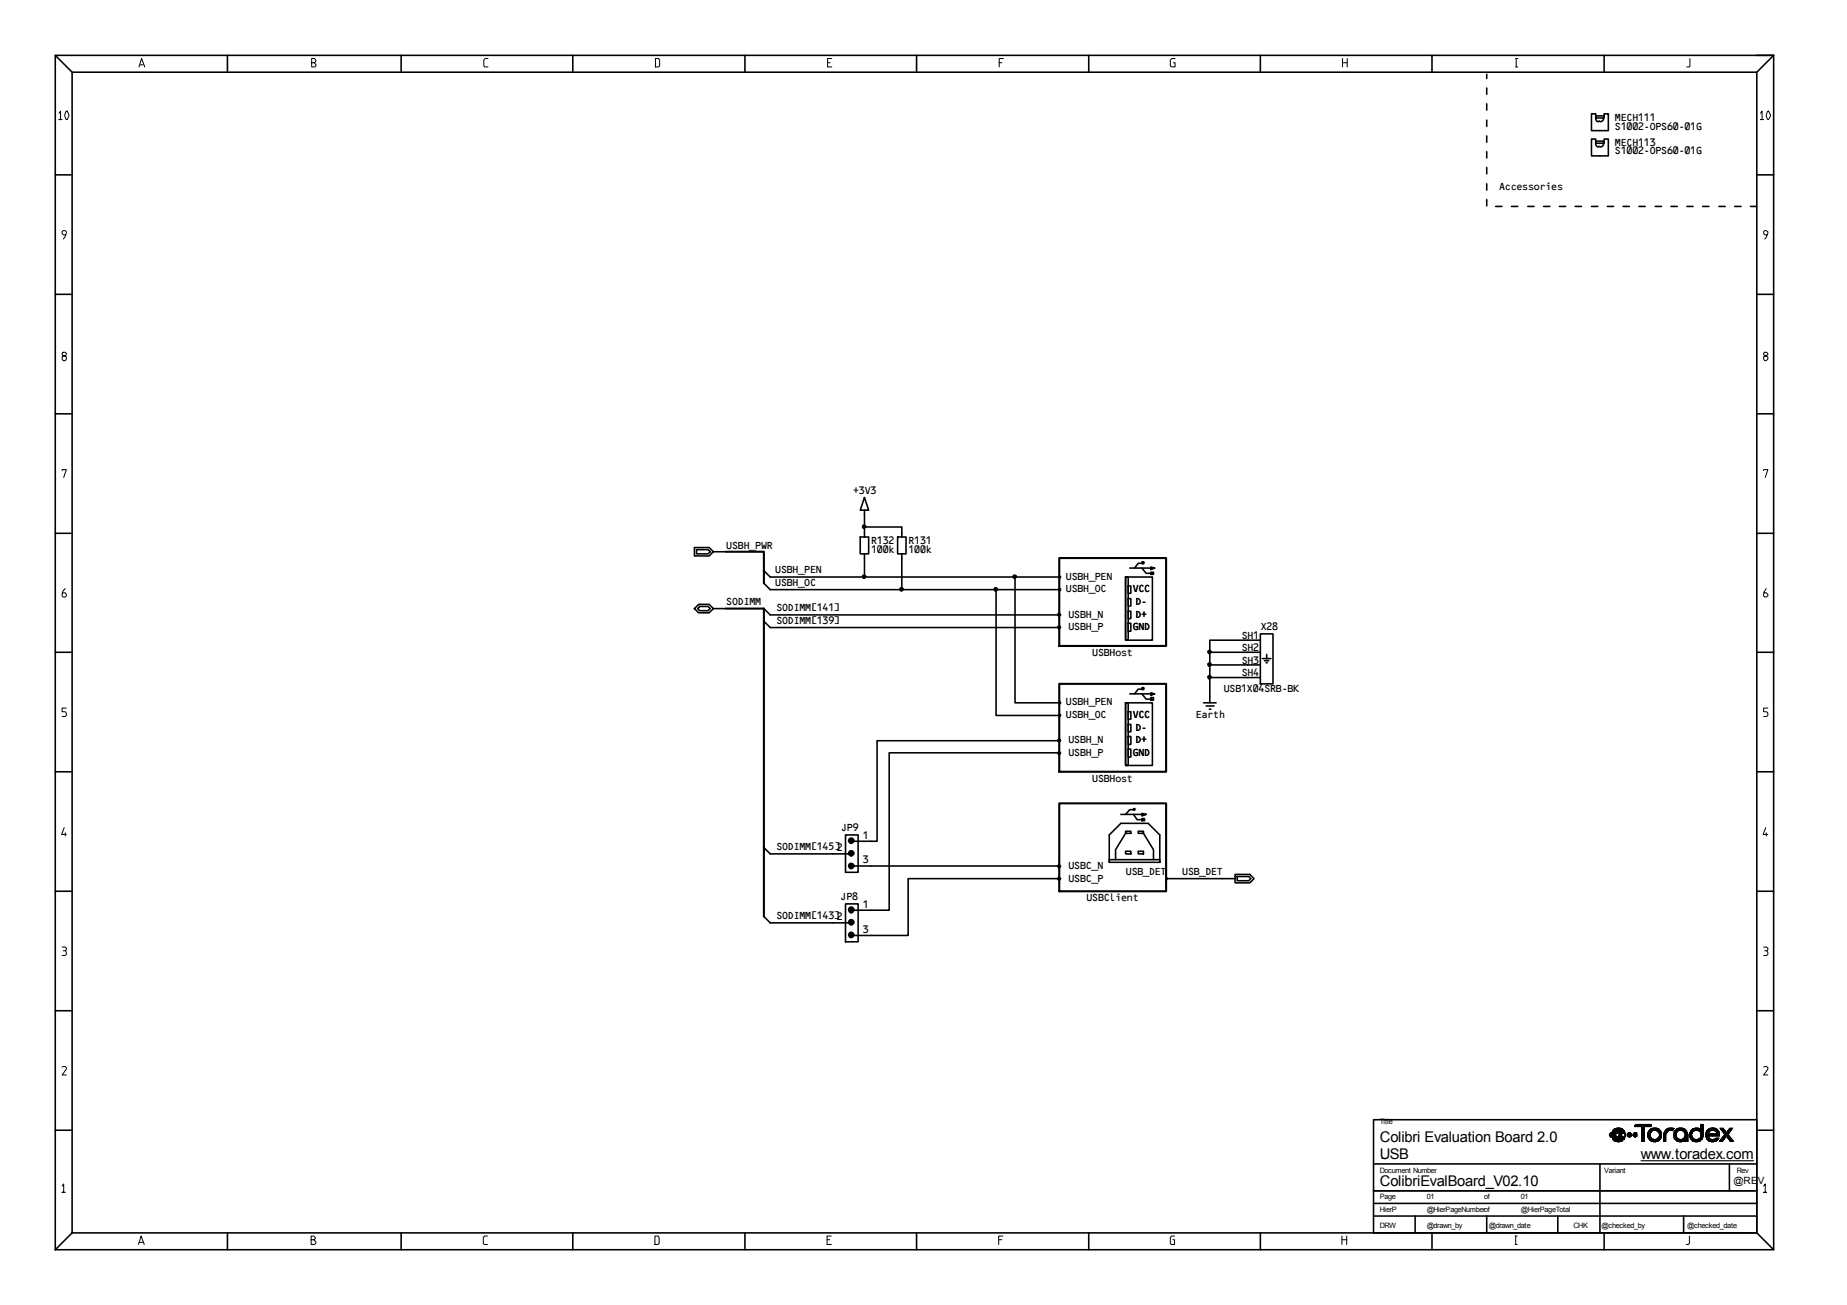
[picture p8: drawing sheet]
<svg xmlns="http://www.w3.org/2000/svg" width="297mm" height="210mm" viewBox="0 0 297 210" stroke-linecap="round" stroke-linejoin="round" font-family="sans-serif">
<g fill="none" stroke="#000" stroke-width=".25">
<path d="M8.9 8.9h276.3v192.1h-276.3zM8.9 8.9l2.7 2.7M11.6 11.6h270.9v186.7h-270.9zM36.6 8.9v2.7M64.5 8.9v2.7M92.1 8.9v2.7M119.8 8.9v2.7M147.4 8.9v2.7M175.1 8.9v2.7M202.7 8.9v2.7M230.3 8.9v2.7M239.1 12v.6"/>
<path d="M239.1 14.2v1M239.1 16.7v1M239.1 19.3v1M256.6 18.6v-.3h-.7v2.7h2.8v-2.7h-.7v.3M256.6 19a.44 .44 0 0 0 .5 .5M256.6 18.6h1.4v.4h-1.4zM257.8 19h.1a.46 .46 0 0 1-.5 .6l-.2-.1M258 8.9v2.7M282.5 8.9h2.7l-2.7 2.7M8.9 28.1h2.7M239.1 21.9v1M239.1 24.4v1"/>
<path d="M239.1 26.9v1.1M239.1 29.6v1M239.1 32.1v1M240.5 33.2h1.1M243.1 33.2h1M245.7 33.2h1M248.2 33.2h1.1M250.8 33.2h1M253.3 33.2h1M255.9 33.2h1.1M256.6 22.7v-.3h-.7v2.7h2.8v-2.7h-.7v.3M256.6 23a.45 .45 0 0 0 .5 .6"/>
<path d="M256.6 22.7h1.4v.3h-1.4zM257.8 23h.1a.47 .47 0 0 1-.5 .6h-.2M258.5 33.2h1M261 33.2h1M263.6 33.2h1M266.2 33.2h1M268.7 33.2h1M271.3 33.2h1M273.8 33.2h1M276.4 33.2h1.1M279 33.2h1M281.5 33.2h1"/>
<path d="M282.5 28.1h2.7M8.9 47.3h2.7M282.5 47.3h2.7M8.9 66.6h2.7M282.5 66.6h2.7M8.9 85.8h2.7M111.7 88.1h2.3l.7 .6-.7 .7h-2.3zM111.7 97.9l.7-.7h1.6l.7 .7-.7 .7h-1.6zM112 88.4h1.9l.3 .3-.3 .4h-1.9zM112.5 97.6h1.4l.3 .3-.3 .3h-1.4l-.3-.3zM114.7 88.7h2.1M114.7 97.9h2.1"/>
<path d="M122.9 99.9l1 1h46.4M122.9 97.9l1 1h46.4M122.9 93.8l1 1h46.4M122.9 91.8l1 1h46.4M138.3 86.4h1.4v2.7h-1.4zM139 80l.7 2.1h-1.4zM139 84.8h6v1.6M139 82.1v4.3M139 89.1v3.7M144.4 86.4h1.3v2.7h-1.3zM145 89.1v5.7M160.2 94.8v20.3h10.1"/>
<path d="M163.2 92.8v20.2h7.1M181 92.8h4.3v10.2h-4.3zM181 92.8h.4v10.2h-.4zM181.4 98.3h.5v1.2h-.5zM181.4 96.3h.5v1.2h-.5zM181.4 94.2h.5v1.2h-.5zM181.7 91.4h4M183.6 91.4l.7 .8h1M183.7 90.4h.2v.2h-.2zM183.9 90.6h-.9l-.5 .8M185.1 91.2l.6 .2-.6 .2zM185.1 92h.4v.4h-.4z"/>
<path d="M282.5 85.8h2.7M8.9 104.9h2.7M170.3 119.1h-29.2v16.2h-4.1M181 113h4.3v10.1h-4.3zM181 113h.4v10.1h-.4zM181.4 118.5h.5v1.2h-.5zM181.4 116.5h.5v1.2h-.5zM181.4 114.5h.5v1.2h-.5zM181.4 100.3h.5v1.2h-.5zM181.7 111.6h4M183.6 111.6l.7 .9h1M183.7 110.6h.2v.3h-.2z"/>
<path d="M183.9 110.8h-.9l-.5 .8M185.1 111.4l.6 .2-.6 .3zM185.1 112.2h.4v.4h-.4zM193.5 113h2.1M194 113.6h1.2M194.5 114.1h.2M194.6 104.9h8.1M194.6 106.9h8.1M194.6 109h8.1M202.7 102h2v8h-2zM202.7 103h-8.1v10M203 105.9h1.4"/>
<path d="M203.4 106.3h.6M203.6 106.6h.2M203.7 105.3v.6M282.5 104.9h2.7M8.9 124.1h2.7M122.9 136.3l1 1h13.1M136 134.3h2v6h-2zM137 139.3h33.3M170.3 121.1h-27.3v25.3h-6M178.4 138.3h8.1v.4h-8.1zM178.4 138.7v-4.4l1.9-1.9h4.4l1.8 1.9v4.4M180.3 131h4"/>
<path d="M181 136.9h.9v.4h-.9zM181 133.7h.9v.3h-.9zM181 134l-1.6 2.7v1.6M181.4 120.5h.5v1.3h-.5zM182.3 131l.6 .8h1M182.3 130.1h.2v.2h-.2zM182.5 130.2h-.8l-.7 .8M183 136.9h.9v.4h-.9zM183 133.7h.9v.3h-.9zM183.6 130.8l.7 .2-.7 .2zM183.6 131.7h.5v.3h-.5zM183.9 134l1.6 2.7v1.6"/>
<path d="M282.5 124.1h2.7M8.9 143.4h2.7M122.9 147.4l1 1h13.1M136 145.4h2v6.1h-2zM170.3 141.3h-24.3v9.2h-9M187.5 141.3h11.1M198.6 140.6h2.4l.7 .7-.7 .7h-2.4zM199 141h1.8l.4 .3-.4 .4h-1.8zM282.5 143.4h2.7M8.9 162.6h2.7M282.5 162.6h2.7M8.9 181.8h2.7"/>
<path d="M11.6 198.3l-2.7 2.7M36.6 198.3v2.7M64.5 198.3v2.7M92.1 198.3v2.7M119.8 198.3v2.7M147.4 198.3v2.7M175.1 198.3v2.7M202.7 198.3v2.7M220.9 180.1h61.6v18.2h-61.6zM220.9 187.2h61.6M220.9 191.5h61.6M220.9 193.6h61.6"/>
<path d="M220.9 195.6h61.6M227.6 195.6v2.7M230.3 198.3v2.7M239.1 195.6v2.7M250.5 195.6v2.7M257.3 187.2v11.1M258 198.3v2.7M270.8 195.6v2.7M278.1 187.2v4.3M282.5 198.3l2.7 2.7M282.5 181.8h2.7"/>
</g>
<g fill="none" stroke="#000" stroke-width=".16">
<path d="M9.5 18.2l.2-.3v1.3h-.2h.5M10.6 18l.2-.1 .3 .6-.3 .7h-.1a1.05 1.05 0 0 1-.1-1.2zM22.4 10.8l.4-1.4 .5 1.4M22.5 10.4h.5M50.1 10.1h.4l.3-.3v-.1l-.3-.3h-.4v1.4h.5l.2-.2v-.3l-.3-.2M78.5 9.4h-.5l-.2 .3v.9l.2 .2h.5M105.4 9.4h.5l.2 .3v.9l-.2 .2h-.5zM133.1 10.1h.4M133.8 9.4h-.7v1.4h.7M160.7 10.1h.4M161.4 9.4h-.7v1.4M189 9.4h-.5l-.3 .3v.9l.3 .2h.5v-.7h-.3"/>
<path d="M215.9 10.1h.8M215.9 9.4v1.4M216.7 9.4v1.4M243.8 10.8h.3M243.8 9.4h.3M243.8 9.4v1.4M271.8 9.4v1.2l-.1 .2h-.4M283.1 18.2l.3-.3v1.3h-.3h.5M284.2 18l.1-.1 .2 .1 .2 .5-.2 .6-.2 .1a1.05 1.05 0 0 1-.1-1.2zM10.5 37.8h-.3l-.2-.3v-.2l.2-.2h.3l.2 .2-.3 .9-.2 .3M284.1 37.8h-.3l-.2-.3v-.2l.2-.2 .5 .2-.2 .9-.3 .3M10 56.8l.2 .4h.3l.2 .2v.4l-.2 .2h-.3l-.2-.2v-.4l.2-.2h.3l.2-.4-.2-.1h-.3z"/>
<path d="M283.8 56.7l-.2 .1 .2 .4 .5 .2v.4l-.2 .2h-.3l-.2-.2v-.4l.2-.2h.3l.2-.2v-.2zM10 75.7v-.2h.7l-.5 1.3M283.6 75.7v-.2h.7l-.4 1.3M10.5 94.7a1.19 1.19 0 0 0-.5 1.2l.2 .1h.3l.2-.1-.2-.6h-.4M170.1 98.7v.3M170.2 98.7v.4M170.3 98.7v.5M170.3 92.5v.6M170.3 94.5v.7M170.3 98.6v.6M170.4 92.6v.5M170.4 94.6v.5"/>
<path d="M170.4 98.7v.5M170.5 92.6v.4M170.5 94.7v.3M170.5 98.7v.3M170.6 92.7v.2M170.6 94.8v.1M170.6 98.8v.2M284.1 94.7a1.41 1.41 0 0 0-.5 1.2l.2 .1 .5-.1v-.3l-.2-.3h-.4M10.7 113.9h-.7v.6h.5l.2 .2v.4l-.2 .1h-.5M170.1 100.8v.2M170.1 119v.2M170.2 100.7v.4"/>
<path d="M170.2 118.9v.4M170.3 100.6v.6M170.3 118.8v.6M170.3 100.6v.7M170.3 112.7v.7M170.3 114.7v.7M170.3 118.8v.7M170.4 100.6v.6M170.4 112.8v.5M170.4 114.8v.5M170.4 118.8v.6M170.5 100.8v.2"/>
<path d="M170.5 112.9v.2M170.5 114.9v.3M170.5 119v.2M170.6 100.9h.1M170.6 113v.1M170.6 115v.2M170.6 119.1h.1M284.3 113.9h-.7v.6h.5l.2 .2-.1 .5h-.6M10.3 133.1l-.4 1.1h.8M10.5 134v.5M170.1 121v.3M170.1 139.2v.3"/>
<path d="M170.2 120.9v.4M170.2 139.1v.4M170.3 120.8v.6M170.3 139v.6M170.3 120.7v.7M170.4 120.8v.6M170.4 139v.6M170.5 121v.3M170.5 139.2v.3M170.6 121.1v.1M170.6 139.3v.1M284 133.1l-.5 1.1h.8"/>
<path d="M284.1 134v.5M10 152.3h.5l.2 .2v.3l-.2 .1M10.2 152.9l.4 .1 .1 .5-.2 .2h-.5M170.1 141.2v.3M170.2 141.2v.4M170.3 141.1v.5M170.3 141v.7M170.4 141.1v.5M170.5 141.2v.3M170.6 141.2v.2M187.5 141v.7M187.6 141.1v.5"/>
<path d="M187.7 141.2v.3M187.8 141.2v.2M283.6 152.3h.5l.2 .2v.3l-.2 .1M283.8 152.9l.4 .1 .1 .5-.2 .2h-.5M10 171.6l.5-.1 .2 .2v.3l-.7 .9h.7M283.6 171.6a.48 .48 0 0 1 .7 .1v.3l-.7 .9h.7M10 190.8l.2-.4v1.4h-.2h.5M22.4 199.8h.6M50 199.4h.5l.2-.2v-.1l-.2-.3h-.5v1.4h.5l.3-.2v-.3l-.3-.3M78.4 198.8h-.5l-.2 .3v.9l.2 .2h.5M105.3 198.8h.5l.2 .3v.9l-.2 .2h-.5zM133 199.4h.4"/>
<path d="M133.7 198.8h-.7v1.4h.7M160.6 199.4h.5M161.3 198.8h-.7v1.4M188.9 198.8h-.5l-.2 .3v.9l.2 .2h.5v-.8h-.3M215.8 198.8v1.4M215.8 199.4h.8M216.6 198.8v1.4M243.7 198.8h.3M243.8 198.8v1.4M258.8 182.5h1M258.8 182.6h1M258.8 182.5v.1h1"/>
<path d="M258.9 182.3h1M258.9 182.4h.9M258.9 182.7h1M258.9 182.7l.1 .1M258.9 182.6v.1M259 182.8h.9M259 182.8v.1h2.3M259.2 182.1h2.1M259.2 182h2.1M259.2 183h2.1M259.2 182.9l.1 .3M259.3 182h2"/>
<path d="M259.3 181.9h1.9M259.3 183.1h2M259.3 183.2h1.9M259.3 181.9l-.1 .3M259.3 183.2l.3 .3M259.4 181.8h1.7M259.4 183.3h1.7M259.5 181.7h1.5M259.6 181.6h1.3M259.6 183.4h1.3M259.6 183.5h1.3M259.6 181.6l-.3 .3"/>
<path d="M259.6 183.5l.2 .1M259.7 181.5h1.2M259.7 183.6h1.2M259.8 181.5l-.2 .1M259.8 182.4v.3l.2 .2M259.9 181.5h.7l.3 .1M259.9 183.6l.2 .1 .5-.1M259.9 182.3l-.1 .1M259.9 182.2v.1M260.1 181.5h-.2M260.3 182.3h.6M260.3 182.9v-.1h.6v.1"/>
<path d="M260.3 182.2v.2M260.3 182.7h.6M260.3 182.4l.1 .1M260.4 182.5h.4M260.4 182.6h.4M260.4 182.5v.1M260.8 182.6h-.5v.2M260.8 182.4v.2M260.8 182.6l.1 .1M260.9 182.7v.1M260.9 182.2v.2h-.6M260.9 181.6l.3 .3"/>
<path d="M260.9 183.5l-.1 .1M261.2 181.9l.1 .1M261.2 183.2l-.3 .3M261.3 182.3h.1M261.3 182v.4h.1M261.3 182.7h.1M261.3 182.8h.1M261.3 182.7v.1M261.3 182.9v.2M261.3 182.2l.1 .2M261.3 182.8l-.1 .1M261.3 183.1l-.1 .1"/>
<path d="M261.4 182.2h-2.4l-.2 .3M261.4 182.4v.3M261.4 182.6l-.1 .1M261.4 182.7l-.1 .2M261.7 182.5h.6M261.7 182.6h.6M261.7 182.6l.1 .1M261.8 182.3l.1-.1 .4 .1M261.8 182.3h.5M261.8 182.7h.5M261.8 182.3v.1M261.9 182.8l.1 .1 .2-.1"/>
<path d="M262.3 182.4h-.6v.2M262.3 182.3v.5h-.5v-.1M262.6 182.5h.6M262.6 182.6h.6M262.6 182.5v.1h.6M262.7 182.3l.5-.1v.6h-.5v-.2M262.7 182.3h.5M262.7 182.4h.5M262.7 182.7h.5M262.7 182.3v.1M262.7 182.4l-.1 .1M262.9 181.1h2.6"/>
<path d="M262.9 181h2.6M262.9 182.8v.1l.2-.1M263 180.9h2.5M263.1 180.9h2.4v.3h-2.6zM264 182.2h.4M264 182.1h.4M264 182h.4M264 181.9h.4M264 181.8h.4M264 181.7h.4M264 181.6h.4M264 181.5h.4"/>
<path d="M264 181.4h.4M264 181.3h.4M264 182.3h.4M264 182.4h.4M264 182.5h.4M264 182.6h.4M264 182.7h.4M264 182.8h.4M264 182.9h.4M264 183h.4M264 183.1h.4M264 183.2h.4"/>
<path d="M264 183.3h.4M264 183.4h.4M264 183.5h.4M264 181.2v2.4h.4v-2.4M265 182.2h.4M265 182.3h.3M265 182.4h.3M265 182.5h.3M265 182.6h.3M265 182.7h.3M265 182.8h.4M265 182.9h.5"/>
<path d="M265 182.2v.7M265 182.9l.1 .2M265.1 182.1h.4M265.1 182h.5M265.1 183h.4M265.1 183.1h.5M265.1 183.1l.2 .2M265.1 182l-.1 .2M265.2 182h.4M265.2 181.9h.7M265.2 183.1h.4M265.2 183.2h.7v.1"/>
<path d="M265.3 181.8h1.7M265.3 183.3h1.6M265.3 181.8l-.2 .2M265.3 183.3l.1 .2M265.3 181.7h1.6M265.3 183.4h1.6M265.3 182.3v.5l.3 .3M265.4 181.6h1.5M265.4 181.6l.4-.1a1.15 1.15 0 0 1 1.2 .4M265.4 183.5h1.4M265.4 183.5l.2 .1 1.2-.1M265.4 181.6l-.1 .2"/>
<path d="M265.5 181.5h1.2M265.5 182.1l-.2 .2M265.6 182l-.1 .1M265.6 181.9v.1M265.6 183.1h.1M265.6 183.1l.2 .1M265.8 183.6l.1 .1 .5-.1M265.9 181.8l-.1 .1M266.3 183.2h.7M266.4 181.9h.6M266.4 181.8v.1M266.4 183.2l-.2 .1"/>
<path d="M266.5 183.1h.5M266.5 181.9l.1 .1M266.6 182h.5M266.6 183.1h.5M266.6 182l.1 .1M266.7 182.1h.5M266.7 183h.4M266.7 182.1l.2 .2M266.8 182.2h.4M266.8 182.9h.4M266.9 182.3h.3M266.9 182.4h.3"/>
<path d="M266.9 182.5h.3M266.9 182.6h.3M266.9 182.7h.3M266.9 182.8h.3M266.9 182.8l-.5 .4M266.9 182.3v.5M266.9 183.3l-.1 .2M267 181.9l.2 .3M267 183.2l-.1 .1M267.2 182.2v.7M267.2 182.9l-.2 .3M267.5 182.3h.5"/>
<path d="M267.5 182.4h.5M267.5 182.5h.4M267.5 182.6h.4M267.5 182.7h.4M267.5 182.8h.4M267.5 182.9h.4M267.5 183h.4M267.5 183.1h.4M267.5 183.2h.4M267.5 183.3h.4M267.5 183.4h.4M267.5 183.5h.4"/>
<path d="M267.6 182.2h.5M267.6 182.1h.5M267.7 182h.4M267.7 182h.5M267.8 181.9l-.3 .5M267.9 181.8h1.2M267.9 181.7h1.2M268 181.6h1.2M268.1 182.2l-.2 .2v1.2h-.4v-1.2M268.1 181.5h1.1M268.1 182v.2M268.2 181.9v.1"/>
<path d="M268.2 182h-.1M268.6 181.8l-.8 .1M269.2 182.5h.4M269.2 182.6h.4M269.2 182.6v.1M269.2 182.2h.4M269.2 182.1h.5M269.2 182h.5M269.2 181.5h-.9l-.5 .4M269.2 182.3h.4M269.2 182.4h.4M269.2 182.7h.4"/>
<path d="M269.2 182.8h.4M269.2 182.9h.5M269.2 183h.5M269.2 183.1h.5M269.2 181.5l-.1 .1-.1 .3-.1-.1M269.2 182v.4M269.2 182.7v.4M269.2 182.4v.2M269.2 183.1l.3 .2M269.3 182h.5M269.3 181.9h.7M269.3 183.1h.5"/>
<path d="M269.3 183.2l.9 .1M269.5 181.8h1.7M269.5 183.3h1.9M269.5 181.8l-.3 .2M269.5 183.3l.1 .2M269.6 181.7h1.4M269.6 181.6h1.4M269.6 183.4h1.8M269.6 183.5h1.3M269.6 183.5l1.2 .1M269.6 181.6l-.1 .2M269.6 182.2v.7l.1 .2"/>
<path d="M269.7 181.5h1.1M269.7 182.1l-.1 .1M269.7 183.1l.1 .1M269.8 181.9l-.1 .2M269.9 183.6l.6 .1M270.1 181.8l-.2 .1M270.5 181.9h.7M270.5 181.8l.1 .1M270.6 183.6l-.2 .1M270.8 183.1h.6M270.8 181.9v.1M270.8 182.1h.5"/>
<path d="M270.8 182h.5M270.8 182h.4M270.8 181.5h-.9l-.3 .1M270.8 183h.6M270.8 181.5l.4 .4M270.8 182.1l.2 .2M270.8 182v.1M270.8 183v.1M270.8 183.1v.1M270.9 182.2h.5M270.9 182.9h.5M271 182.3h.4"/>
<path d="M271 182.4h.4M271 182.5h.4M271 182.6h.4M271 182.7h.4M271 182.8h.4M271 183.5h.4M271 182.3v.5M271 182.8l-.2 .2M271.2 181.9l.2 .3M271.4 182.4v.2M271.4 182.2v.2M271.4 183.2l-1 .1"/>
<path d="M271.4 182.6v1h-.4v-.2l-.2 .2M271.7 198.8v1.2l-.2 .2h-.3M271.7 182.3h.4M271.7 182.4h.4M271.7 182.5h.3M271.7 182.6h.3M271.7 182.6h.4M271.7 182.7h.4M271.7 182.8h.4M271.7 182.7l.2 .4M271.7 182.4v.3M271.8 182.2h.4"/>
<path d="M271.8 182.1h.4M271.8 182.9h.4M271.8 183h.4M271.9 182h.3M271.9 182h.4M271.9 183.1h.4M271.9 183.1h.5M271.9 183.2h.6M271.9 183.2l.1 .1M271.9 181.9v.1M271.9 183.1v.1M271.9 182l-.2 .4"/>
<path d="M271.9 181.8h2M272 181.7h1.9M272 183.3h1.6M272 183.3l.3 .3M272 182.5l.1 .3M272.1 181.6h1.4M272.1 183.4h1.5M272.1 182.8l.1 .1M272.1 182.3l-.1 .2M272.2 181.5h1.3M272.2 183.5h1.3M272.2 183.6h1.2"/>
<path d="M272.2 182.1v.1M272.2 182.9v.1M272.2 183l.2 .1M272.2 182.2l-.1 .1M272.3 181.5l-.4 .4M272.3 182l-.1 .1M272.4 183.1l.3 .2M272.4 181.9l-.1 .1M272.5 181.8v.1h-.6M272.5 181.5h.6l.4 .1M272.5 183.6l.1 .1 .5-.1M272.6 181.5h-.1"/>
<path d="M273 181.8l.9 .1M273.2 181.9l.3 .2M273.3 182h.6M273.3 183.1h.5M273.4 182h.5M273.4 183.1h.4M273.4 183.1l-.3 .1M273.5 182.2h.4M273.5 182.1h.4M273.5 181.6l.1 .1v-.8h.3v1.8M273.5 182.3h.4M273.5 182.8h.4"/>
<path d="M273.5 182.9h.4M273.5 183h.3M273.5 183.5l-.2 .1M273.5 183l-.1 .1M273.5 182.1v.2M273.5 182.8v.2M273.5 182.3l.1 .2M273.6 181.6h.3M273.6 181.5h.3M273.6 181.4h.3M273.6 181.3h.3M273.6 181.2h.3"/>
<path d="M273.6 181.1h.3M273.6 181h.3M273.6 180.9h.3M273.6 182.4h.3M273.6 182.5h.3M273.6 182.6h.3M273.6 182.7h.3M273.6 182.6l-.1 .2M273.6 182.5v.1M273.7 183.2l-.8 .1M273.7 183.2l-.2 .3M273.8 183.1l-.1 .1"/>
<path d="M273.9 182.7l-.1 .4M274.3 182.3h.4M274.3 182.4h2.2M274.3 182.5h2.2M274.3 182.6h2.2M274.3 182.8h.4M274.3 182.9h.5v.2M274.3 182.7l.2 .5M274.3 182.4v.3M274.4 182.1h.4M274.4 182h.4M274.4 183h.4"/>
<path d="M274.4 183.1h.4M274.5 182h.4M274.5 181.9h.7M274.5 183.1h.4M274.5 183.2l.8 .1M274.5 183.2l.2 .3M274.5 181.9l-.2 .5M274.6 181.8h1.7M274.6 183.3h1.7M274.7 181.7h1.5M274.7 181.7l.4-.2h.7l.6 .4M274.7 183.4h1.5"/>
<path d="M274.7 181.7l-.2 .2M274.7 182.7v.2M274.7 181.6h1.5M274.7 183.5h1.4M274.7 182.2v.2M274.7 183.5l.2 .1M274.8 182v.2h-.5M274.8 181.5h1.2M274.8 183.6h1.2M274.8 183.1l.2 .1M275 181.9l-.2 .1M275.1 183.6l.2 .1 .5-.1"/>
<path d="M275.2 181.8l-.1 .1M275.4 181.5v.3M275.4 182.4v.3M275.7 181.8l.7 .1M275.8 183.1h.6M275.8 181.9l.2 .1M275.8 183.1v.1M275.9 182h.5M275.9 183.1h.5v.1M276 182l.1 .2h.3M276 182h.4M276 183.1h-.2"/>
<path d="M276.1 182.1h.3M276.1 183.5l-.2 .1M276.2 182.3h.3M276.2 182.2v.2M276.4 183.2l-.9 .1M276.4 181.9v.1M276.4 183.2l-.3 .3M276.4 182.2l.1 .2M276.4 182v.2M276.5 182.4v.3h-2.2M276.6 183.5h.5M276.7 181.5h.4"/>
<path d="M276.7 183.3h.5M276.7 183.4h.4M276.8 181.7h.5M276.8 181.6h.4M276.8 183.2h.5M276.9 181.8h.5M276.9 183.1h.5M276.9 181.9h.6M276.9 183h.6M276.9 183.1h.6M276.9 183.6l.7-.9 .7 .9M277 182h.5"/>
<path d="M277 182.9h.5M277.1 182.2h1M277.1 182.1h.5M277.1 182h.4M277.1 182.8h.5M277.2 182.6h.8M277.2 182.7h.9M277.3 182.3h.7M277.3 182.6h.7M277.4 182.4h.6M277.4 182.5h.5M277.7 182.1h.4"/>
<path d="M277.7 182.8h.4M277.8 182h.4M277.8 181.9h.6M277.8 182.9h.4M277.8 183h.5M277.9 182.5l.7-1h-.4l-.6 .7-.5-.7h-.5l.9 1-1 1.1h.5M277.9 183.1h.5M277.9 182.5l.9 1.1h-.6M278 181.8h.5M278 183.1h.5M278 183.2h.5M278 181.7h.5"/>
<path d="M278 181.6h.5M278.1 181.5h.5M278.1 183.3h.5M278.1 183.4h.5M278.1 183.5h.6M283.6 190.8l.3-.4v1.4h-.3h.5M22.3 200.2l.4-1.4 .5 1.4M243.7 200.2h.3"/>
</g>
<path d="M263.9 186.7h18.1" fill="none" stroke="#000" stroke-width=".18"/>
<path d="M116.8 88.7h6.1v5.1M116.8 97.9h6.1v49.5M170.3 89.8h17.2v14.1h-17.2zM170.3 110h17.2v14.1h-17.2zM170.3 129.2h17.2v14.2h-17.2z" fill="none" stroke="#000" stroke-width=".34"/>
<g fill="#000" stroke="#000" stroke-width=".25">
<circle cx="136.9" cy="135.2" r=".42"/>
<circle cx="136.9" cy="139.3" r=".42"/>
<circle cx="136.9" cy="137.2" r=".42"/>
<circle cx="136.9" cy="146.3" r=".45"/>
<circle cx="136.9" cy="148.3" r=".42"/>
<circle cx="136.9" cy="150.4" r=".42"/>
</g>
<g fill="#000" stroke="#000" stroke-width=".16">
<circle cx="139" cy="92.8" r=".31"/>
<circle cx="139" cy="84.7" r=".31"/>
<circle cx="145" cy="94.8" r=".31"/>
<circle cx="160.1" cy="94.8" r=".31"/>
<circle cx="163.2" cy="92.8" r=".31"/>
<circle cx="194.5" cy="108.9" r=".31"/>
<circle cx="194.5" cy="104.9" r=".31"/>
<circle cx="194.5" cy="106.9" r=".31"/>
</g>
<g font-size="2.4">
<text x="221.9" y="183.7">Colibri Evaluation Board 2.0</text>
<text x="221.9" y="186.4">USB</text>
<text x="221.9" y="190.7">ColibriEvalBoard_V02.10</text>
<text x="222" y="186.4">.</text>
<text x="263.9" y="186.5">www.toradex.com</text>
</g>
<g font-size="1.8">
<text x="259.7" y="20.8">S1002-OPS60-01G</text>
<text x="259.7" y="19.5">MECH111</text>
<text x="259.7" y="23.5">MECH113</text>
<text x="259.7" y="24.8">S1002-OPS60-01G</text>
<text x="241" y="30.6">Accessories</text>
<text x="137.2" y="79.4">+3V3</text>
<text x="116.8" y="88.2">USBH_PWR</text>
<text x="140" y="88.9">100k</text>
<text x="140" y="87.6">R132</text>
<text x="146" y="88.9">100k</text>
<text x="146" y="87.6">R131</text>
<text x="124.6" y="94.2">USBH_OC</text>
<text x="124.6" y="92.2">USBH_PEN</text>
<text x="171.4" y="95.3">USBH_OC</text>
<text x="171.4" y="93.2">USBH_PEN</text>
<text x="182.1" y="95.3">VCC</text>
<text x="116.8" y="97.3">SODIMM</text>
<text x="124.8" y="100.3">SODIMM[139]</text>
<text x="124.8" y="98.3">SODIMM[141]</text>
<text x="171.8" y="99.3">USBH_N</text>
<text x="171.8" y="101.4">USBH_P</text>
<text x="182.1" y="101.4">GND</text>
<text x="182.5" y="97.3">D-</text>
<text x="182.5" y="99.3">D+</text>
<text x="202.7" y="101.4">X28</text>
<text x="175.6" y="105.5">USBHost</text>
<text x="199.6" y="102.7">SH1</text>
<text x="199.6" y="104.7">SH2</text>
<text x="199.6" y="106.8">SH3</text>
<text x="171.4" y="113.5">USBH_PEN</text>
<text x="196.8" y="111.4">USB1X04SRB-BK</text>
<text x="199.6" y="108.7">SH4</text>
<text x="171.4" y="115.5">USBH_OC</text>
<text x="171.8" y="119.6">USBH_N</text>
<text x="182.1" y="115.5">VCC</text>
<text x="182.5" y="117.5">D-</text>
<text x="182.5" y="119.6">D+</text>
<text x="192.3" y="115.5">Earth</text>
<text x="171.8" y="121.6">USBH_P</text>
<text x="175.6" y="125.7">USBHost</text>
<text x="182.1" y="121.6">GND</text>
<text x="124.8" y="136.8">SODIMM[145]2</text>
<text x="135.2" y="133.6">JP9</text>
<text x="138.7" y="134.9">1</text>
<text x="138.7" y="138.9">3</text>
<text x="171.8" y="141.8">USBC_P</text>
<text x="171.8" y="139.8">USBC_N</text>
<text x="181" y="140.8">USB_DET</text>
<text x="190.1" y="140.8">USB_DET</text>
<text x="124.8" y="147.8">SODIMM[143]2</text>
<text x="135.1" y="144.8">JP8</text>
<text x="138.7" y="146">1</text>
<text x="174.7" y="145">USBClient</text>
<text x="138.7" y="150">3</text>
</g>
<text font-size="1.6" x="278.8" y="190.5">@REV</text>
<g font-size="1.2">
<text x="221.9" y="180.9">Title</text>
<text x="221.9" y="188.7">Document Number</text>
<text x="258" y="188.7">Variant</text>
<text x="279.3" y="188.7">Rev</text>
<text x="221.9" y="194.9">HierP</text>
<text x="221.9" y="192.8">Page</text>
<text x="221.9" y="197.5">DRW</text>
<text x="229.4" y="192.8">01</text>
<text x="229.4" y="194.9">@HierPageNumberof</text>
<text x="229.4" y="197.5">@drawn_by</text>
<text x="238.7" y="192.8">of</text>
<text x="239.4" y="197.5">@drawn_date</text>
<text x="244.6" y="192.8">01</text>
<text x="244.6" y="194.9">@HierPageTotal</text>
<text x="253.1" y="197.5">CHK</text>
<text x="257.6" y="197.5">@checked_by</text>
<text x="271.4" y="197.5">@checked_date</text>
</g>
</svg>
